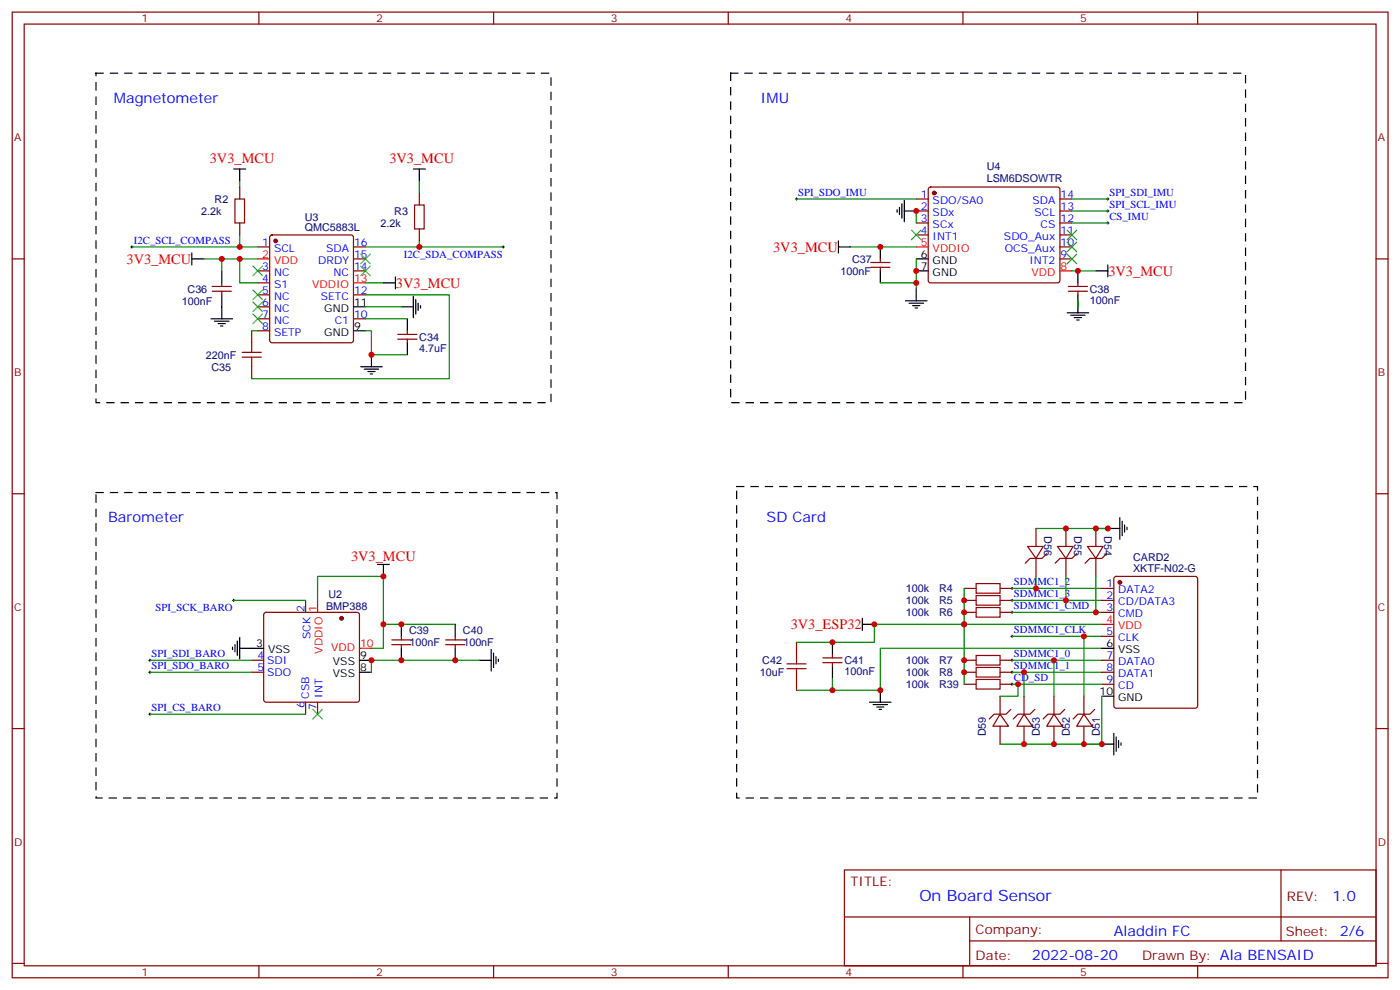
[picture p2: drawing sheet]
<svg xmlns="http://www.w3.org/2000/svg" width="412mm" height="292mm" viewBox="0 0 412 292" stroke-linecap="round" stroke-linejoin="round" font-family="sans-serif">
<g fill="none" stroke="#870000" stroke-width=".35">
<path d="M3.6 3.6h405.3v284.3h-405.3zM7.1 7.1h398.3v277.3h-398.3zM76.3 3.6v3.5M145.4 3.6v3.5M214.6 3.6v3.5M283.7 3.6v3.5M352.8 3.6v3.5M70.6 55.1v3.5M123.5 56.8v3.6M269.9 58.6h3.6M273.7 55.3l.5-.2h37.4l.5 .2 .2 .5-.1 27.1-.6 .4-37.7-.1-.4-.6v-26.8zM312.3 58.6h3.5"/>
<path d="M3.6 76.2h3.5M70.6 65.7v3.5M75.9 72.7h3.5M75.9 79.8h3.5M79.7 69.4l.5-.2h23.2l.5 .2 .2 .5v30.3l-.2 .5-.5 .2h-23.2l-.5-.2-.3-.5v-30.3zM104.1 76.2h3.6M104.1 72.7h3.6M104.1 79.8h3.6M123.5 67.4v3.5M256.5 78.7h5.7M256.5 77.3h5.7M259.4 76.2v1.1"/>
<path d="M259.4 78.7v1.1M269.9 62.1h3.6M269.9 65.7h3.6M269.9 69.2h3.6M312.3 76.2h3.5M312.3 72.7h3.5M312.3 62.1h3.5M312.3 65.7h3.5M312.3 69.2h3.5M405.4 76.2h3.5M62.5 85.8h5.7M62.5 84.3h5.7"/>
<path d="M65.3 83.3v1M65.3 85.8v1M74.2 97.4v3.5M75.9 83.3h3.5M75.9 86.8h3.5M75.9 90.3h3.5M75.9 93.9h3.5M75.9 97.4h3.5M104.1 86.8h3.6M104.1 93.9h3.6M117.2 99.9h5.6M117.2 98.5h5.6"/>
<path d="M120 97.4v1.1M120 99.9v1M314.7 85.8h5.7M314.7 84.3h5.7M317.6 83.3v1M317.6 85.8v1M74.2 108v3.5M3.6 145.4h3.5M305.2 155.6v5.3M314 155.6v5.3M322.9 155.6v5.3M405.4 145.4h3.5"/>
<path d="M90 176.8v3.5M284.1 173.2h3.5M284.1 176.8h3.5M294.6 173.2h3.6M294.6 176.8h3.6M302.8 160.9h4.5l-2.1 3.5zM305.2 164.4v5.3M308.4 163l-1.4 1.4h-3.5l-1.5 1.4M311.6 160.9h4.6l-2.2 3.5zM314 164.4v5.3M317.2 163l-1.4 1.4h-3.5l-1.4 1.4M320.4 160.9h4.6l-2.1 3.5z"/>
<path d="M322.9 164.4v5.3M324.6 173.2h3.6M324.6 176.8h3.6M326 163l-1.4 1.4h-3.5l-1.4 1.4M328.4 169.9l.5-.2h23.2l.7 .5v37.6l-.4 .7h-23.5l-.7-.4v-37.7zM74.2 194.4h3.5M74.2 197.9h3.5M77.9 180.5l.5-.2h26.8l.5 .2 .2 .5v25.1l-.2 .5-.5 .2h-26.8l-.5-.3-.2-.4v-25.1zM115.4 188.4h5.7M115.4 189.8h5.7M118.3 187.4v1M118.3 189.8v1.1"/>
<path d="M131.3 188.4h5.6M131.3 189.8h5.6M134.1 187.4v1M134.1 189.8v1.1M234.7 189.1v3.6M234.7 199.7v3.5M242.4 195.1h5.7M242.4 193.7h5.7M245.3 192.7v1M245.3 195.1v1.1M284.1 194.4h3.5M284.1 197.9h3.5"/>
<path d="M284.1 180.3h3.5M294.6 194.4h3.6M294.6 197.9h3.6M294.6 180.3h3.6M324.6 194.4h3.6M324.6 197.9h3.6M324.6 180.3h3.6M324.6 187.4h3.6M3.6 214.5h3.5M90 206.8v3.5M93.6 206.8v3.5M284.1 201.5h3.5"/>
<path d="M294.6 210.3l2.5 3.5h-4.6zM294.6 201.5h3.6M294.6 205v5.3M294.6 213.8v5.3M297.8 208.9l-1.4 1.4h-3.5l-1.4 1.4M301.7 210.3l2.5 3.5h-4.6zM301.7 205v5.3M301.7 213.8v5.3M304.9 208.9l-1.4 1.4h-3.6l-1.4 1.4M310.5 210.3l2.5 3.5h-4.6zM310.5 205v5.3M310.5 213.8v5.3"/>
<path d="M313.7 208.9l-1.4 1.4h-3.5l-1.5 1.4M319.3 210.3l2.5 3.5h-4.6zM319.3 205v5.3M319.3 213.8v5.3M322.5 208.9l-1.4 1.4h-3.5l-1.4 1.4M324.6 201.5h3.6M405.4 214.5h3.5M248.8 256.2h156.6v28.2h-156.6zM377.4 256.2v20.9M248.8 270h156.5M285.7 277.1h119.6M285.7 270v14.1"/>
<path d="M3.6 283.7h3.5M76.3 284.4v3.5M145.4 284.4v3.5M214.6 284.4v3.5M283.7 284.4v3.5M352.8 284.4v3.5M405.4 283.7h3.5"/>
</g>
<g fill="#870000" stroke="#870000" stroke-width=".35">
<circle cx="100.6" cy="182.1" r=".53"/>
<circle cx="81.2" cy="70.9" r=".53"/>
<circle cx="275.2" cy="56.8" r=".53"/>
<circle cx="329.9" cy="171.5" r=".53"/>
</g>
<path d="M75.9 76.2h3.5M269.9 72.7h3.6M312.3 79.8h3.5M104.1 83.3h3.6M93.6 176.8v3.5M105.9 190.9h3.5M324.6 183.8h3.6" fill="none" stroke="#f00" stroke-width=".35"/>
<g fill="none" stroke="#000" stroke-width=".35">
<path d="M68.9 49.8h3.5M70.6 49.8v3.5M121.8 49.8h3.5M123.5 49.8v3.5M266.4 58.9v6.4M56.5 76.2h3.5M56.5 74.5v3.5M65.3 79.8v3.5M247 72.7h3.5M247 70.9v3.6M259.4 72.7v3.5M259.4 79.8v3.5"/>
<path d="M264.3 61.8v.7M265 61.1v2.1M265.7 60v4.2M266.4 62.1h3.5M269.9 76.2h3.6M269.9 79.8h3.6M317.6 79.8v3.5M322.9 79.8h3.5M326.4 78v3.5M62.2 93.9h6.3M63.2 94.6h4.3M64.3 95.3h2.1"/>
<path d="M65 96h.7M65.3 86.8v7.1M104.1 97.4h3.6M104.1 90.3h3.6M113 83.3h3.5M116.5 81.5v3.6M118.3 90.3h3.5M120 93.9v3.5M121.8 87.2v6.3M122.5 88.2v4.3M123.2 89.3v2.1M123.9 90v.7"/>
<path d="M266.8 88.6h6.3M267.8 89.3h4.3M268.9 90h2.1M269.6 90.7h.7M269.9 85.1v3.5M314.4 92.1h6.3M315.5 92.8h4.2M316.5 93.5h2.1M317.2 94.2h.7M317.6 86.8v5.3M106.3 108h6.3M107.3 108.7h4.2"/>
<path d="M108.4 109.4h2.1M109.1 110.1h.7M109.4 104.5v3.5M120 100.9v3.6M326.4 155.6h3.5M329.9 152.4v6.4M330.6 153.5v4.2M331.3 154.6v2.1M332 155.3v.7M111.2 166.2h3.5M113 166.2v3.5M68.5 190.5v.7"/>
<path d="M69.2 189.8v2.1M69.9 188.8v4.2M70.6 190.9h7.1M70.6 187.7v6.4M105.9 197.9h3.5M105.9 194.4h3.5M118.3 183.8v3.6M118.3 190.9v3.5M134.1 183.8v3.6M134.1 190.9v3.5M141.2 194.4h3.5M144.7 191.2v6.4"/>
<path d="M145.4 192.3v4.2M146.1 193.4v2.1M146.8 194.1v.7M245.3 189.1v3.6M245.3 196.2v3.5M254.1 183.8h3.5M254.1 182.1v3.5M324.6 190.9h3.6M256.2 206.8h6.3M257.2 207.5h4.3M258.3 208.2h2.1M259 208.9h.7"/>
<path d="M259.4 203.2v3.6M324.6 205h3.6M324.6 219.1h3.6M328.2 215.9v6.4M328.9 217v4.2M329.6 218.1v2.1M330.3 218.8v.7"/>
</g>
<g fill="none" stroke="#008700" stroke-width=".35">
<path d="M70.6 53.3v1.8M123.5 53.3v3.5M234.7 58.6h35.2M315.8 58.6h10.6M38.9 72.7h37M60 76.2h5.3M70.6 76.2v7.1h5.3M70.6 69.2v3.5M75.9 76.2h-10.6v3.6M107.7 72.7h40.5M123.5 70.9v1.8M250.5 72.7h19.4"/>
<path d="M269.9 62.1v3.6M269.9 76.2v8.9M315.8 79.8h7.1M315.8 62.1h10.6M315.8 65.7h10.6M74.2 97.4h1.7M107.7 97.4h1.7v7.1h10.6M107.7 86.8h24.7v24.7h-58.2M107.7 90.3h10.6M107.7 93.9h12.3M107.7 83.3h5.3M259.4 83.3h10.5"/>
<path d="M317.6 88.6v1.7M305.2 155.6h21.2M68.9 176.8h21.1M93.6 176.8v-7.1h19.4v21.2h-3.6M284.1 173.2v28.3M298.2 176.8h26.4M298.2 173.2h26.4M305.2 169.7v3.5M314 169.7v7.1M322.9 169.7v10.6M44.2 197.9h30M44.2 194.4h30"/>
<path d="M113 183.8h21.1M141.2 194.4h-31.8v3.5M245.3 199.7v3.5M298.2 197.9h3.5M298.2 194.4h26.4M298.2 180.3h26.4M298.2 187.4h26.4M310.5 194.4v10.6M319.3 187.4v17.6M324.6 190.9h-65.2v12.3h-24.7M324.6 183.8h-67v5.3h-22.9M324.6 197.9h-22.9v7.1"/>
<path d="M44.2 210.3h45.8M294.6 219.1h30M298.2 201.5h26.4M299.9 201.5v3.5h-5.3M319.3 219.1h5.3M324.6 205v14.1"/>
</g>
<g fill="none" stroke="#3c3" stroke-width=".35">
<path d="M74.5 78.4l2.8 2.8M77.3 78.4l-2.8 2.8M106.3 78.4l2.8 2.8M106.3 74.8l2.8 2.8M109.1 78.4l-2.8 2.8M109.1 74.8l-2.8 2.8M268.5 67.8l2.9 2.8M271.4 67.8l-2.9 2.8M314.4 71.3l2.8 2.8M314.4 67.8l2.8 2.8M314.4 74.8l2.8 2.8M317.2 71.3l-2.8 2.8"/>
<path d="M317.2 67.8l-2.8 2.8M317.2 74.8l-2.8 2.8M74.5 92.5l2.8 2.8M74.5 88.9l2.8 2.9M74.5 85.4l2.8 2.8M77.3 92.5l-2.8 2.8M77.3 88.9l-2.8 2.9M77.3 85.4l-2.8 2.8M92.1 208.9l2.9 2.8M95 208.9l-2.9 2.8"/>
</g>
<g fill="none" stroke="#a10000" stroke-width=".35">
<path d="M69.2 58.6h2.8v7.1h-2.8zM122.1 60.4h2.9v7h-2.9zM71.3 105.2h5.7M71.3 103.8h5.7M74.2 100.9v2.9M74.2 105.2v2.8M287.6 171.8h7v2.9h-7zM287.6 175.4h7v2.8h-7zM287.6 178.9h7v2.8h-7zM231.8 196.9h5.7M231.8 195.5h5.7M234.7 192.7v2.8"/>
<path d="M234.7 196.9v2.8M287.6 193h7v2.8h-7zM287.6 196.5h7v2.9h-7zM287.6 200.1h7v2.8h-7z"/>
</g>
<g fill="none" stroke="#000" stroke-width=".29">
<path d="M234.3 58.6h.7M234.7 58.2v.7M326 58.6h.7M326.4 58.2v.7M38.5 72.7h.7M38.9 72.4v.7M147.9 72.7h.7M148.2 72.4v.7M326 62.1h.7M326 65.7h.7M326.4 61.8v.7M326.4 65.3v.7"/>
<path d="M68.5 176.8h.7M68.9 176.4v.7M297.8 176.8h.7M297.8 173.2h.7M298.2 172.9v.7M298.2 176.4v.7M298.2 180v.7M43.8 197.9h.7M43.8 194.4h.7M44.2 194.1v.7M44.2 197.6v.7M297.8 197.9h.7"/>
<path d="M297.8 194.4h.7M297.8 180.3h.7M297.8 187.4h.7M298.2 187v.7M298.2 194.1v.7M298.2 197.6v.7M43.8 210.3h.7M44.2 209.9v.7M297.8 201.5h.7M298.2 201.1v.7"/>
</g>
<path d="M28.3 21.6h134v97h-134zM215.3 21.6h151.7v97h-151.7zM28.3 145h135.8v90h-135.8zM217 143.3h153.5v91.7h-153.5z" fill="none" stroke="#000" stroke-width=".35" stroke-dasharray="2.1 2.1"/>
<g fill="#c00">
<circle cx="109.4" cy="104.5" r=".88"/>
<circle cx="70.6" cy="72.7" r=".88"/>
<circle cx="123.5" cy="72.7" r=".88"/>
<circle cx="269.9" cy="79.8" r=".88"/>
<circle cx="259.4" cy="72.7" r=".88"/>
<circle cx="269.9" cy="83.3" r=".88"/>
<circle cx="317.6" cy="79.8" r=".88"/>
<circle cx="109.4" cy="194.4" r=".88"/>
<circle cx="118.3" cy="194.4" r=".88"/>
<circle cx="113" cy="183.8" r=".88"/>
<circle cx="118.3" cy="183.8" r=".88"/>
<circle cx="134.1" cy="194.4" r=".88"/>
<circle cx="70.6" cy="76.2" r=".88"/>
<circle cx="284.1" cy="183.8" r=".88"/>
<circle cx="284.1" cy="176.8" r=".88"/>
<circle cx="284.1" cy="180.3" r=".88"/>
<circle cx="245.3" cy="189.1" r=".88"/>
<circle cx="259.4" cy="203.2" r=".88"/>
<circle cx="245.3" cy="203.2" r=".88"/>
<circle cx="284.1" cy="194.4" r=".88"/>
<circle cx="65.3" cy="76.2" r=".88"/>
<circle cx="113" cy="169.7" r=".88"/>
<circle cx="257.6" cy="183.8" r=".88"/>
<circle cx="310.5" cy="194.4" r=".88"/>
<circle cx="319.3" cy="187.4" r=".88"/>
<circle cx="324.6" cy="219.1" r=".88"/>
<circle cx="322.9" cy="180.3" r=".88"/>
<circle cx="314" cy="176.8" r=".88"/>
<circle cx="305.2" cy="173.2" r=".88"/>
<circle cx="314" cy="155.6" r=".88"/>
<circle cx="322.9" cy="155.6" r=".88"/>
<circle cx="326.4" cy="155.6" r=".88"/>
<circle cx="269.9" cy="62.1" r=".88"/>
<circle cx="319.3" cy="219.1" r=".88"/>
<circle cx="310.5" cy="219.1" r=".88"/>
<circle cx="301.7" cy="197.9" r=".88"/>
<circle cx="284.1" cy="197.9" r=".88"/>
<circle cx="301.7" cy="219.1" r=".88"/>
<circle cx="299.9" cy="201.5" r=".88"/>
</g>
<text font-size="4.6" fill="#00f" x="270.9" y="265.2">On Board Sensor</text>
<g font-size="4.2" fill="#00f">
<text x="33.6" y="30.4">Magnetometer</text>
<text x="224.1" y="30.4">IMU</text>
<text x="31.8" y="153.8">Barometer</text>
<text x="225.8" y="153.8">SD Card</text>
<text x="392.6" y="265.4">1.0</text>
<text x="328.2" y="275.6">Aladdin FC</text>
<text x="304" y="282.8">2022-08-20</text>
</g>
<g font-size="4.2" fill="#f00">
<text x="61.8" y="48">3V3_MCU</text>
<text x="114.7" y="48">3V3_MCU</text>
<text x="37.3" y="77.7">3V3_MCU</text>
<text x="227.8" y="74.1">3V3_MCU</text>
<text x="326.6" y="81.2">3V3_MCU</text>
<text x="116.7" y="84.7">3V3_MCU</text>
<text x="103.4" y="165.1">3V3_MCU</text>
<text x="233" y="185.3">3V3_ESP32</text>
</g>
<g font-size="3.9" fill="#800">
<text x="250.5" y="260.7">TITLE:</text>
<text x="379.2" y="265.4">REV:</text>
<text x="287.5" y="274.9">Company:</text>
<text x="378.8" y="275.6">Sheet: 2/6</text>
<text x="287.5" y="282.6">Date:</text>
<text x="336.5" y="282.7">Drawn By: Ala BENSAID</text>
</g>
<g font-size="3.2" fill="#800">
<text x="41.7" y="6.6">1</text>
<text x="110.8" y="6.6">2</text>
<text x="180" y="6.6">3</text>
<text x="249.1" y="6.6">4</text>
<text x="318.3" y="6.6">5</text>
<text x="4.1" y="41.7">A</text>
<text x="405.9" y="41.7">A</text>
<text x="4.1" y="110.8">B</text>
<text x="405.9" y="110.8">B</text>
<text x="4.1" y="180">C</text>
<text x="405.9" y="180">C</text>
<text x="4.1" y="249.1">D</text>
<text x="405.9" y="249.1">D</text>
<text x="41.7" y="287.4">1</text>
<text x="110.8" y="287.4">2</text>
<text x="180" y="287.4">3</text>
<text x="249.1" y="287.4">4</text>
<text x="318.3" y="287.4">5</text>
</g>
<g font-size="3.2" fill="#000080">
<text x="290.7" y="53.5">LSM6DSOWTR</text>
<text x="290.7" y="50.1">U4</text>
<text x="63.2" y="59.7">R2</text>
<text x="59.2" y="63.2">2.2k</text>
<text x="89.8" y="64.9">U3</text>
<text x="116.1" y="63.3">R3</text>
<text x="89.8" y="68.1">QMC5883L</text>
<text x="112.1" y="66.8">2.2k</text>
<text x="251.1" y="77.4">C37</text>
<text x="247.6" y="80.9">100nF</text>
<text x="53.6" y="89.7">100nF</text>
<text x="55.3" y="86.2">C36</text>
<text x="321.1" y="89.4">100nF</text>
<text x="321.1" y="86.2">C38</text>
<text x="123.5" y="100.3">C34</text>
<text x="60.7" y="105.6">220nF</text>
<text x="123.5" y="103.5">4.7uF</text>
<text x="62.3" y="109.1">C35</text>
<text x="307.6" y="157.9" transform="rotate(90 307.6 157.9)">D56</text>
<text x="316.5" y="157.9" transform="rotate(90 316.5 157.9)">D55</text>
<text x="325.3" y="157.9" transform="rotate(90 325.3 157.9)">D54</text>
<text x="333.8" y="165.3">CARD2</text>
<text x="333.8" y="168.5">XKTF-N02-G</text>
<text x="96.1" y="179.7">BMP388</text>
<text x="96.7" y="176.2">U2</text>
<text x="266.9" y="174.4">100k</text>
<text x="266.9" y="177.9">100k</text>
<text x="276.7" y="174.4">R4</text>
<text x="276.7" y="177.9">R5</text>
<text x="266.9" y="181.4">100k</text>
<text x="276.7" y="181.4">R6</text>
<text x="120.5" y="186.8">C39</text>
<text x="120.6" y="190.3">100nF</text>
<text x="136.4" y="186.8">C40</text>
<text x="136.5" y="190.3">100nF</text>
<text x="224.6" y="195.6">C42</text>
<text x="248.8" y="195.6">C41</text>
<text x="266.9" y="195.6">100k</text>
<text x="276.7" y="195.6">R7</text>
<text x="223.9" y="199.1">10uF</text>
<text x="248.8" y="198.7">100nF</text>
<text x="266.9" y="199.1">100k</text>
<text x="266.9" y="202.6">100k</text>
<text x="276.7" y="199.1">R8</text>
<text x="276.7" y="202.6">R39</text>
<text x="290.5" y="216.8" transform="rotate(-90 290.5 216.8)">D59</text>
<text x="306.4" y="216.8" transform="rotate(-90 306.4 216.8)">D53</text>
<text x="315.2" y="216.8" transform="rotate(-90 315.2 216.8)">D52</text>
<text x="324" y="216.8" transform="rotate(-90 324 216.8)">D51</text>
</g>
<g font-size="3.2" fill="#00f">
<text x="235.1" y="57.7">SPI_SDO_IMU</text>
<text x="271.3" y="58.2">1</text>
<text x="312.5" y="58.2">14</text>
<text x="326.9" y="57.7">SPI_SDI_IMU</text>
<text x="271.3" y="61.8">2</text>
<text x="271.3" y="65.3">3</text>
<text x="274.8" y="60">SDO/SA0</text>
<text x="274.8" y="63.5">SDx</text>
<text x="304.2" y="60">SDA</text>
<text x="304.8" y="63.5">SCL</text>
<text x="312.5" y="65.3">12</text>
<text x="312.5" y="61.8">13</text>
<text x="326.9" y="61.2">SPI_SCL_IMU</text>
<text x="326.9" y="64.8">CS_IMU</text>
<text x="39.5" y="71.8">I2C_SCL_COMPASS</text>
<text x="271.3" y="68.8">4</text>
<text x="274.8" y="67.1">SCx</text>
<text x="274.8" y="70.6">INT1</text>
<text x="295.8" y="70.6">SDO_Aux</text>
<text x="306.6" y="67.1">CS</text>
<text x="312.5" y="68.8">11</text>
<text x="77.3" y="72.4">1</text>
<text x="80.8" y="74.1">SCL</text>
<text x="93.8" y="77.6">DRDY</text>
<text x="96.1" y="74.1">SDA</text>
<text x="104.3" y="75.9">15</text>
<text x="104.3" y="72.4">16</text>
<text x="119" y="75.9">I2C_SDA_COMPASS</text>
<text x="296" y="74.1">OCS_Aux</text>
<text x="303.3" y="77.6">INT2</text>
<text x="312.5" y="75.9">9</text>
<text x="312.5" y="72.4">10</text>
<text x="77.3" y="79.4">3</text>
<text x="77.3" y="82.9">4</text>
<text x="80.8" y="81.2">NC</text>
<text x="98.2" y="81.2">NC</text>
<text x="104.3" y="79.4">14</text>
<text x="77.3" y="86.5">5</text>
<text x="77.3" y="90">6</text>
<text x="80.8" y="84.7">S1</text>
<text x="80.8" y="88.2">NC</text>
<text x="94.5" y="88.2">SETC</text>
<text x="104.3" y="86.5">12</text>
<text x="77.3" y="93.5">7</text>
<text x="80.8" y="91.8">NC</text>
<text x="80.8" y="95.3">NC</text>
<text x="98.6" y="95.3">C1</text>
<text x="104.3" y="93.5">10</text>
<text x="77.3" y="97">8</text>
<text x="80.8" y="98.8">SETP</text>
<text x="298.7" y="172.4">SDMMC1_2</text>
<text x="326" y="172.9">1</text>
<text x="45.8" y="179.9">SPI_SCK_BARO</text>
<text x="298.7" y="175.9">SDMMC1_3</text>
<text x="298.7" y="179.4">SDMMC1_CMD</text>
<text x="326" y="176.4">2</text>
<text x="326" y="180">3</text>
<text x="329.5" y="174.7">DATA2</text>
<text x="329.5" y="178.2">CD/DATA3</text>
<text x="89.7" y="180.1" transform="rotate(-90 89.7 180.1)">2</text>
<text x="329.5" y="181.7">CMD</text>
<text x="91.4" y="188.2" transform="rotate(-90 91.4 188.2)">SCK</text>
<text x="298.7" y="186.5">SDMMC1_CLK</text>
<text x="326" y="187">5</text>
<text x="329.5" y="188.8">CLK</text>
<text x="44.6" y="197.1">SPI_SDO_BARO</text>
<text x="44.6" y="193.5">SPI_SDI_BARO</text>
<text x="75.8" y="194.1">4</text>
<text x="75.8" y="197.6">5</text>
<text x="78.7" y="195.5">SDI</text>
<text x="298.7" y="193.5">SDMMC1_0</text>
<text x="298.7" y="197.1">SDMMC1_1</text>
<text x="326" y="194.1">7</text>
<text x="326" y="197.6">8</text>
<text x="329.5" y="195.8">DATA0</text>
<text x="78.7" y="199">SDO</text>
<text x="298.7" y="200.6">CD_SD</text>
<text x="326" y="201.1">9</text>
<text x="329.5" y="199.4">DATA1</text>
<text x="329.5" y="202.9">CD</text>
<text x="44.6" y="209.4">SPI_CS_BARO</text>
<text x="89.7" y="208.6" transform="rotate(-90 89.7 208.6)">6</text>
<text x="91.1" y="205.7" transform="rotate(-90 91.1 205.7)">CSB</text>
<text x="93.2" y="209" transform="rotate(-90 93.2 209)">7</text>
<text x="95" y="205.5" transform="rotate(-90 95 205.5)">INT</text>
</g>
<g font-size="3.2" fill="#f00">
<text x="77.3" y="75.9">2</text>
<text x="80.8" y="77.6">VDD</text>
<text x="271.3" y="72.4">5</text>
<text x="274.8" y="74.1">VDDIO</text>
<text x="104.3" y="82.9">13</text>
<text x="303.9" y="81.2">VDD</text>
<text x="312.5" y="79.4">8</text>
<text x="91.9" y="84.7">VDDIO</text>
<text x="93.2" y="180.1" transform="rotate(-90 93.2 180.1)">1</text>
<text x="326" y="183.5">4</text>
<text x="329.5" y="185.2">VDD</text>
<text x="97.5" y="191.6">VDD</text>
<text x="106.1" y="190.5">10</text>
<text x="95" y="192.5" transform="rotate(-90 95 192.5)">VDDIO</text>
</g>
<g font-size="3.2">
<text x="271.3" y="75.9">6</text>
<text x="274.8" y="77.6">GND</text>
<text x="271.3" y="79.4">7</text>
<text x="274.8" y="81.2">GND</text>
<text x="104.3" y="90">11</text>
<text x="95.6" y="91.8">GND</text>
<text x="95.6" y="98.8">GND</text>
<text x="104.3" y="97">9</text>
<text x="75.5" y="190.5">3</text>
<text x="326" y="190.5">6</text>
<text x="79" y="192.3">VSS</text>
<text x="98.1" y="195.8">VSS</text>
<text x="106.1" y="197.6">8</text>
<text x="106.1" y="194.1">9</text>
<text x="329.5" y="192.3">VSS</text>
<text x="98.1" y="199.4">VSS</text>
<text x="323.9" y="204.6">10</text>
<text x="329.5" y="206.4">GND</text>
</g>
</svg>
